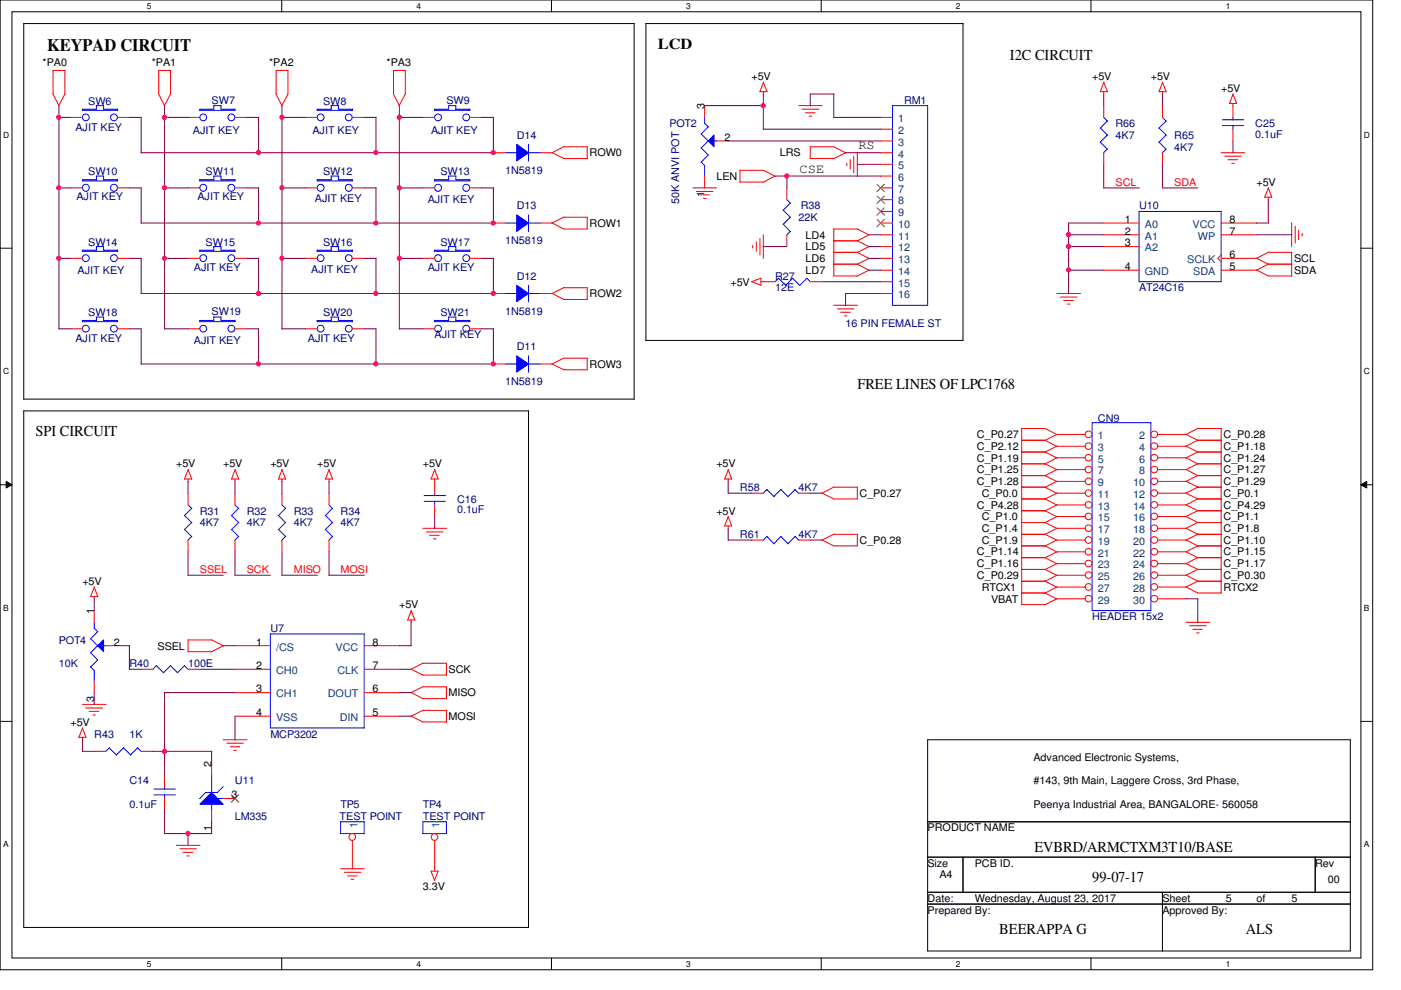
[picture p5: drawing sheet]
<svg xmlns="http://www.w3.org/2000/svg" width="297mm" height="210mm" viewBox="0 0 297 210" stroke-linecap="round" stroke-linejoin="round" font-family="sans-serif">
<path d="M0 0h291v205.6h-291zM2.5 2.5h286v200.6h-286z" fill="none" stroke="#000" stroke-width=".21"/>
<g fill="#fff">
<path d="M31.1 .3h1v2h-1z"/>
<path d="M31.1 203.4h1v2h-1z"/>
</g>
<path d="M59.7 0v2.5M59.7 203.1v2.5" fill="none" stroke="#000" stroke-width=".21"/>
<g fill="#fff">
<path d="M88.3 .3h1v2h-1z"/>
<path d="M88.3 203.4h1v2h-1z"/>
</g>
<path d="M116.9 0v2.5M116.9 203.1v2.5" fill="none" stroke="#000" stroke-width=".21"/>
<g fill="#fff">
<path d="M145.5 .3h1v2h-1z"/>
<path d="M145.5 203.4h1v2h-1z"/>
</g>
<path d="M174.1 0v2.5M174.1 203.1v2.5" fill="none" stroke="#000" stroke-width=".21"/>
<g fill="#fff">
<path d="M202.7 .3h1v2h-1z"/>
<path d="M202.7 203.4h1v2h-1z"/>
</g>
<path d="M231.3 0v2.5M231.3 203.1v2.5" fill="none" stroke="#000" stroke-width=".21"/>
<g fill="#fff">
<path d="M259.9 .3h1v2h-1z"/>
<path d="M259.9 203.4h1v2h-1z"/>
<path d="M.7 27.6h1.2v1.9h-1.2z"/>
<path d="M289.2 27.6h1.2v1.9h-1.2z"/>
<path d="M.7 77.7h1.2v2h-1.2z"/>
<path d="M289.2 77.7h1.2v2h-1.2z"/>
</g>
<path d="M0 52.6h2.5M288.5 52.6h2.5" fill="none" stroke="#000" stroke-width=".21"/>
<g fill="#fff">
<path d="M.7 127.8h1.1v2h-1.1z"/>
<path d="M289.2 127.8h1.1v2h-1.1z"/>
</g>
<path d="M0 102.8h2.5M1.3 102.1l1.2 .7-1.2 .7zM288.5 102.8l1.3-.7v1.4zM288.5 102.8h2.5" fill="none" stroke="#000" stroke-width=".21"/>
<path d="M1.3 102.1l1.2 .7-1.2 .7zM288.5 102.8l1.3-.7v1.4z" fill="#000"/>
<g fill="#fff">
<path d="M.7 178h1.1v2h-1.1z"/>
<path d="M289.2 178h1.1v2h-1.1z"/>
</g>
<g fill="none" stroke="#000" stroke-width=".21">
<path d="M5 5h129.5l-.1 79.7-129.4-.1M5 5v79.6M136.9 5h67.3M136.9 5v67.2M204.2 5v67.2M136.9 72.2h67.3M5 87.1h107.1M5 87.1v109.6M112.1 87.1v109.5M0 153h2.5M196.7 156.8h89.6v44.8h-89.6zM288.5 153h2.5"/>
<path d="M196.7 174.2h89.6M5 196.6h107.1M196.7 181.7h89.6M196.7 189.2h89.6M196.7 191.7h89.6M204.2 181.7v7.5M246.5 189.2v12.5M278.8 181.7v7.5"/>
</g>
<g fill="none" stroke="#f00" stroke-width=".21">
<path d="M161.8 17.4l.8 2h-1.5M161.8 19.4v.6M161.9 17.4l-.8 2M234 19.4v.6M234 17.4l.8 2.1M234.1 17.4l-.8 2h1.5M245.7 19.4h1.5M246.5 19.4v.6M246.5 17.4l.8 2.1M246.5 17.4l-.8 2M261.4 19.9l.8 2.1M261.4 19.9l-.7 2"/>
<path d="M146.9 39.8h5M169.3 22.4h5M170 23.2h3.6M170.8 23.9h2M171.6 24.6h.5M179.5 34.6v.5M180.3 33.8v2.1M181 33.1v3.6M181.8 32.4v5M258.9 32.4h5M259.7 33.1h3.5M260.4 33.9h2"/>
<path d="M260.6 21.9h1.6M261.2 34.6h.5M261.4 21.9v3M261.4 27.4v2.5M268.9 39.8l.8 2.1M268.9 39.8l-.8 2M147.7 40.6h3.5M148.4 41.3h2M149.1 42.1h.6M159.3 59.7l2 .8M159.3 59.7l2-.7v1.5M159.6 52v.6"/>
<path d="M160.4 51.2v2.1M161.1 50.5v3.6M161.3 59.7h3M161.8 49.8v5M171.8 59.7h2.5M268.1 41.8h1.5M268.9 41.8v.6M273.9 47.2v5.1M274.6 48v3.5M275.3 48.8v2M276.1 49.5v.5M176.8 64.7h5"/>
<path d="M177.5 65.5h3.6M178.2 66.2h2.1M179 67h.6M224.1 62.2h5M224.8 63h3.5M225.5 63.7h2.1M226.3 64.5h.6M39.9 99.6l.8 2M39.9 99.5l-.8 2.1M49.8 99.6l.8 2M49.9 99.5l-.8 2.1h1.5M69.8 99.6l.7 2"/>
<path d="M69.8 99.5l-.8 2.1M39.1 101.6h1.5M39.9 101.6v.5M39.9 104.6v2.5M39.9 114.5v2.5M49.8 101.6v.5M49.8 104.6v2.5M49.8 114.5v2.5M59 101.6h1.5M59.1 101.6l.7-2.1 .8 2.1M59.8 101.6v.5M59.8 104.6v2.5"/>
<path d="M59.8 114.5v2.5M69 101.6h1.5M69.8 101.6v.5M69.8 104.6v2.5M69.8 114.5v2.5M89.7 112h5M90.4 112.8h3.5M91.1 113.5h2M91.4 101.6h1.5M91.4 101.6l.8-2.1 .7 2.1M91.9 114.3h.6M92.2 101.6v3"/>
<path d="M92.2 107.1v2.4M154.4 101.6v.5M154.4 111.5v.6M154.4 109.5l.7 2M154.4 109.5l-.8 2h1.5M155.1 101.6h-1.5l.8-2.1 .7 2.1M19.2 126.4h1.5M20 126.4v.6M20 124.5l.7 2M20 124.4l-.8 2M49.8 136.9h7.5M77.2 136.9h7.5"/>
<path d="M86.4 131.4h1.5M87.2 131.4v.6M87.2 129.5l.8 2M87.2 129.4l-.8 2M251.5 132h5M252.2 132.7h3.5M252.9 133.4h2M253.7 134.2h.6M17.5 156.3v.6M17.5 154.3l.7 2.1M17.5 149.4h5M17.5 154.3l-.8 2h1.5"/>
<path d="M18.2 150.1h3.6M18.9 150.8h2.1M19.7 151.6h.5M47.3 156.8h5.1M48.1 157.6h3.5M48.8 158.3h2M49.6 159.1h.5M49.8 141.9h7.5M49.8 146.9h7.5M49.8 151.8h7.5M77.2 141.9h7.5M77.2 146.9h7.5"/>
<path d="M77.2 151.8h7.5M37.4 179.2h5M38.1 180h3.6M38.8 180.7h2.1M39.6 181.5h.6M72.2 184.2h5.1M73 185h3.5M73.7 185.7h2M74.5 186.4h.5M91.4 184.7l.8 2M91.4 184.7h1.5M92.2 184.1v.6"/>
<path d="M92.9 184.7l-.8 2"/>
</g>
<g fill="none" stroke="#00f" stroke-width=".21">
<path d="M259.2 26.6h4.5M259.2 25.4h4.5M261.4 24.9v.5M261.4 26.6v.8M165.1 59l1.5 1.5M165.1 59l-.8 .7M171.1 59l.7 .8M171.1 59l-1.6 1.5M107.1 77.2h2.5M112.1 75.4v3.6M112.1 77.2h2.5M166.6 60.5l1.5-1.5 1.5 1.5"/>
<path d="M39.1 109.3l1.6 1.5M39.1 112.3l1.6 1.5M39.9 107.1l.8 .7M40.6 107.8l-1.5 1.5M40.6 110.8l-1.5 1.5M40.6 113.7l-.8 .9M49.1 109.3l1.5 1.5M49.1 112.3l1.5 1.5M49.8 107.1l.8 .7M50.6 107.8l-1.5 1.5M50.6 110.8l-1.5 1.5M50.6 113.7l-.8 .9"/>
<path d="M59.1 109.3l1.5 1.5M59.1 112.3l1.5 1.5M59.8 107.1l.8 .7M60.5 107.8l-1.5 1.5M60.5 110.8l-1.5 1.5M60.5 113.7l-.8 .9M69 109.3l1.5 1.5M69 112.3l1.5 1.5M69.8 107.1l.7 .7M70.5 107.8l-1.5 1.5M70.5 110.8l-1.5 1.5M70.5 113.7l-.8 .9"/>
<path d="M89.9 106.3h4.5M89.9 105.1h4.5M92.2 104.6v.5M92.2 106.3v.8M57.3 134.4h19.9v19.9h-19.9z"/>
</g>
<path d="M109.6 75.4l2.5 1.8-2.5 1.7z" fill-rule="evenodd" fill="#00f"/>
<path d="M107.1 62.2h2.5M109.6 75.4l2.5 1.8-2.5 1.7zM112.1 60.5v3.5M112.1 62.2h2.5" fill="none" stroke="#00f" stroke-width=".21"/>
<path d="M104.6 77.2h2.5M114.6 77.2h2.4" fill="none" stroke="#f00" stroke-width=".21"/>
<path d="M109.6 60.5l2.5 1.7-2.5 1.8z" fill-rule="evenodd" fill="#00f"/>
<path d="M107.1 47.3h2.5M112.1 45.6v3.5M112.1 47.3h2.5M109.6 60.5l2.5 1.7-2.5 1.8z" fill="none" stroke="#00f" stroke-width=".21"/>
<path d="M104.6 62.2h2.5M114.6 62.2h2.4" fill="none" stroke="#f00" stroke-width=".21"/>
<path d="M109.6 45.6l2.5 1.7-2.5 1.8z" fill-rule="evenodd" fill="#00f"/>
<path d="M107.1 32.4h2.5M112.1 30.6v3.6M112.1 32.4h2.5M109.6 45.6l2.5 1.7-2.5 1.8z" fill="none" stroke="#00f" stroke-width=".21"/>
<path d="M104.6 47.3h2.5M114.6 47.3h2.4" fill="none" stroke="#f00" stroke-width=".21"/>
<path d="M109.6 30.6l2.5 1.8-2.5 1.7z" fill-rule="evenodd" fill="#00f"/>
<g fill="none" stroke="#00f" stroke-width=".21">
<path d="M17.4 23.2h3M17.5 23.2v.2h7.5M20.4 22.4h1.6l-.1 .8h3M20.4 22.4v.8M24.9 23.1v.3M45.3 23.2h-2.9v.2h7.5M45.3 38.1h-2.9v.3h7.5M46.8 23.2h3M46.8 38.1h3M46.9 23.2v-.8h-1.6v.8M46.9 38.1v-.8h-1.6v.8M49.8 23.1v.3"/>
<path d="M49.8 38.1v.3M67.2 23.2h3M70.2 22.4h1.6v.8M70.2 22.4v.8M71.7 23.2h3M74.7 23.1l.1 .3h-7.5v-.2M92.1 23.2h3M92.2 23.2v.2h7.4M95.1 22.4h1.5v.8h3M95.1 22.4v.8M99.6 23.1v.3M109.6 30.6l2.5 1.8-2.5 1.7z"/>
<path d="M23.2 158.6l1.5 1.5M23.2 158.5l-.8 .8M26.2 158.6l1.5 1.5M26.2 158.5l-1.5 1.6M29.2 158.6l.8 .7M29.2 158.5l-1.5 1.6M33.1 141.1l1.6 1.6M33.2 141.1l-.8 .8M36.1 141.1l1.6 1.6M36.2 141.1l-1.5 1.5M39.1 141.1l.8 .8M39.2 141.1l-1.6 1.5"/>
<circle cx="18.2" cy="24.9" r=".72"/>
<circle cx="24.2" cy="24.9" r=".72"/>
<circle cx="43.1" cy="39.8" r=".73"/>
<circle cx="43.1" cy="24.9" r=".72"/>
<circle cx="49" cy="39.8" r=".73"/>
<circle cx="49.1" cy="24.9" r=".72"/>
<circle cx="68" cy="24.9" r=".72"/>
<circle cx="73.9" cy="24.9" r=".72"/>
<circle cx="92.9" cy="24.9" r=".72"/>
<circle cx="98.8" cy="24.9" r=".72"/>
</g>
<g fill="none" stroke="#f00" stroke-width=".21">
<path d="M15 24.9h2.5M24.9 24.9h2.5M39.9 24.9h2.5M39.9 39.8h2.5M49.8 24.9h2.5M49.8 39.8h2.5M64.8 24.9h2.5M74.7 24.9h2.5M89.7 24.9h2.5M99.6 24.9h2.5M104.6 32.4h2.5M114.6 32.4h2.4"/>
<path d="M20 159.3h2.4M29.9 141.9h2.5M29.9 159.3h2.5M39.9 141.9h2.5"/>
</g>
<path d="M151.4 28.6v2.5l-1.2-1.2z" fill="#00f"/>
<g fill="none" stroke="#00f" stroke-width=".21">
<path d="M17.4 38.1h3M17.5 38.1v.3h7.5M20.4 37.3h1.6v.8h2.9M20.4 37.3v.8M24.9 38.1v.3M92.1 38.1h3M92.2 38.1v.3h7.4M95.1 37.3h1.5v.8h3M95.1 37.3v.8M99.6 38.1v.3M148.7 28.4l1.5 1.5M148.7 31.4l1.5 1.5"/>
<path d="M148.7 34.4l.7 .7M149.4 24.9v1.3l.8 .7M149.4 35.1v2.3M150.2 26.9l-1.6 1.5M150.2 29.9l-1.6 1.5M150.2 32.9l-1.6 1.5M151.4 28.6v2.5l-1.2-1.2zM151.4 29.9h.5M17.4 53h3M17.5 53v.3h7.5M20.4 52.3l1.6-.1-.1 .8h3M20.4 52.3v.8"/>
<path d="M24.9 53v.3"/>
<circle cx="18.2" cy="39.8" r=".73"/>
<circle cx="24.2" cy="39.8" r=".73"/>
<circle cx="92.9" cy="39.8" r=".73"/>
<circle cx="98.8" cy="39.8" r=".73"/>
<circle cx="18.2" cy="54.7" r=".72"/>
<circle cx="24.2" cy="54.7" r=".72"/>
</g>
<path d="M15 39.8h2.5M24.9 39.8h2.5M89.7 39.8h2.5M99.6 39.8h2.5M149.4 22.4v2.5M149.4 37.3v2.5M151.9 29.9h2.5M15 54.8h2.5M24.9 54.8h2.5" fill="none" stroke="#f00" stroke-width=".21"/>
<path d="M42.4 170.5l2.5-2.5 2.4 2.5z" fill="#00f"/>
<g fill="none" stroke="#00f" stroke-width=".21">
<path d="M67.2 38.1h3M70.2 37.3h1.6v.8M70.2 37.3v.8M71.7 38.1h3M74.7 38.1v.3h-7.4v-.3M189.2 22.4h7.5v42.3h-7.5zM233.3 27.1l1.5 1.6M234 24.9l.8 .8M234.8 25.7l-1.5 1.5M234.8 28.6l-1.5 1.6 1.5 1.5M234.8 31.6l-.8 .8M245.7 27.1l1.6 1.6"/>
<path d="M245.7 30.1l1.6 1.6M246.5 24.9l.8 .8M247.2 25.7l-1.5 1.5M247.2 28.6l-1.5 1.6M247.2 31.6l-.8 .8M45.3 53h-2.9v.3h7.5M46.8 53h3M46.9 53v-.7h-1.6v.8M49.8 53v.3M67.2 53h3M70.2 52.3h1.6v.7M70.2 52.3v.8"/>
<path d="M71.7 53h3M74.7 53l.1 .3h-7.5v-.3M92.1 53h3M92.2 53v.3h7.4M95.1 52.3l1.5-.1v.8h3M95.1 52.3v.8M99.6 53v.3M166.1 44.6l1.5 1.5M166.1 47.5l1.5 1.6M166.8 42.3l.8 .8M167.6 43.1l-1.6 1.5M167.6 46.1l-1.6 1.5"/>
<path d="M167.6 49.1l-.8 .7M241.5 44.8h17.4v14.9h-17.4zM17.4 67.9h3M17.5 67.9v.3h7.5M20.4 67.2h1.6M20.4 67.2v.8M22 67.2l-.1 .7h3M24.9 67.9v.3M45.3 67.9h-2.9v.3h7.5M46.8 67.9h3M46.9 67.2h-1.6v.8M46.9 67.2v.7"/>
<path d="M49.8 67.9v.3M67.2 67.9h3M70.2 67.2h1.6M70.2 67.2v.8M71.7 67.9h3M71.8 67.2v.7M74.7 67.9l.1 .3h-7.5v-.3M92.1 67.9h3M92.2 67.9v.3h7.4M95.1 67.2h1.5M95.1 67.2v.8M96.6 67.2v.7h3"/>
<path d="M99.6 67.9v.3M161.8 104.6l.8-.8 1.5 1.5M162.6 113.7l1.5 1.6M162.6 113.7l-.8 .8M164.1 105.3l1.5-1.5 1.5 1.5M165.6 113.7l1.5 1.6M165.6 113.7l-1.5 1.6M168.6 103.8l.8 .8M168.6 113.7l.8 .9M168.6 103.8l-1.5 1.5M168.6 113.7l-1.5 1.6M32.6 168.5h4.6"/>
<path d="M32.6 167.3h4.6M34.9 166.8v.5M34.9 168.5v.8M42.4 170.5l2.5-2.5 2.4 2.5zM43.6 168h2.5M43.6 168l-1.3 1.3M44.9 164.3v3.8M44.9 170.5v1.2M46.1 169.3h1.2M47.3 166.8l-1.2 1.3M72.2 174.2h5v2.5h-5zM89.7 174.2h5v2.5h-5z"/>
<circle cx="68" cy="39.8" r=".73"/>
<circle cx="73.9" cy="39.8" r=".73"/>
<circle cx="43.1" cy="54.7" r=".72"/>
<circle cx="49.1" cy="54.7" r=".72"/>
<circle cx="68" cy="54.7" r=".72"/>
<circle cx="73.9" cy="54.7" r=".72"/>
<circle cx="92.9" cy="54.7" r=".72"/>
<circle cx="98.8" cy="54.7" r=".72"/>
<circle cx="18.2" cy="69.7" r=".72"/>
<circle cx="24.2" cy="69.7" r=".72"/>
<circle cx="43.1" cy="69.7" r=".72"/>
<circle cx="49.1" cy="69.7" r=".72"/>
<circle cx="68" cy="69.7" r=".72"/>
<circle cx="73.9" cy="69.7" r=".72"/>
<circle cx="92.9" cy="69.7" r=".72"/>
<circle cx="98.8" cy="69.7" r=".72"/>
</g>
<g fill="none" stroke="#f00" stroke-width=".21">
<path d="M64.8 39.8h2.5M74.7 39.8h2.5M166.8 39.8v2.5M186.7 39.8h2.5M186.7 24.9h2.5M186.7 29.9h2.5M186.7 34.8h2.5M186.7 27.4h2.5M186.7 32.4h2.5M186.7 37.3h2.5M234 22.4v2.5M234 32.4v2.4"/>
<path d="M246.5 22.4v2.5M246.5 32.4v2.4M39.9 54.8h2.5M49.8 54.8h2.5M64.8 54.8h2.5M74.7 54.8h2.5M89.7 54.8h2.5M99.6 54.8h2.5M166.8 49.8v2.5M186.7 54.8h2.5M186.7 47.3h2.5M186.7 49.8h2.5"/>
<path d="M186.7 52.3h2.5M186.7 57.3h2.5M186.7 44.8h2.5M186.7 59.7h2.5M186.7 42.3h2.5M234 47.3h7.5M234 49.8h7.5M234 52.3h7.5M234 57.3h7.5M258.9 54.8h7.5M258.9 47.3h7.5M258.9 49.8h7.5"/>
<path d="M258.9 57.3h7.5M258.9 54.1l-.7 .7 .7 .7M15 69.7h2.5M24.9 69.7h2.5M39.9 69.7h2.5M49.8 69.7h2.5M64.8 69.7h2.5M74.7 69.7h2.5M89.7 69.7h2.5M99.6 69.7h2.5M186.7 62.2h2.5M159.3 104.6h2.5"/>
<path d="M159.3 114.5h2.5M169.3 104.6h2.5M169.3 114.5h2.5M34.9 164.3v2.5M34.9 169.3v2.4M44.9 161.8v2.5M44.9 171.7v2.5M47.3 169.3h2.5M74.7 178.2v6M92.2 178.2v6"/>
<circle cx="74.7" cy="177.4" r=".71"/>
<circle cx="92.1" cy="177.4" r=".71"/>
</g>
<path d="M186 39.1l1.5 1.5M187.5 39.1l-1.6 1.5M186 44.1l1.5 1.5M186 41.6l1.5 1.5M186 46.5l1.5 1.6M187.5 44.1l-1.6 1.5M187.5 41.6l-1.6 1.5M187.5 46.5l-1.6 1.6M49.1 168.5l1.5 1.6M50.6 168.5l-1.6 1.6" fill="none" stroke="#804000" stroke-width=".21"/>
<path d="M20.7 136.9l1.3-1.2v2.5z" fill="#00f"/>
<path d="M231.6 89.6h12.4v39.9h-12.4zM19.2 135.4l1.5 1.5M19.2 138.4l1.5 1.6M20 132v1.2l.7 .8M20.7 136.9l1.3-1.2v2.5zM20.7 133.9l-1.5 1.6M20.7 136.9l-1.5 1.5M20.7 139.9l-1.5 1.5M22 136.9h.5M19.2 141.4l.8 .8M20 142.2v2.2" fill="none" stroke="#00f" stroke-width=".21"/>
<g fill="none" stroke="#f00" stroke-width=".21">
<path d="M11.2 19.9l1.3 2.5M11.3 14.9v5M11.3 14.9h2.5v5.1M13.8 19.9l-1.4 2.5M33.6 19.9l1.3 2.5M33.7 14.9h2.5M33.7 14.9v5M36.1 14.9v5.1M36.1 19.9l-1.3 2.5M58.5 19.9l1.3 2.5M58.5 14.9h2.6l-.1 5.1M58.5 14.9v5"/>
<path d="M61 19.9l-1.3 2.5M83.4 19.9l1.3 2.5M83.4 14.9h2.6M83.4 14.9v5M85.9 14.9v5.1M85.9 19.9l-1.3 2.5M117 32.3l2.5 1.3h5M119.5 31.1h5M119.6 31.1l-2.6 1.3M124.5 31.1v2.6M156.8 38.6h5M156.9 36.1v2.5"/>
<path d="M156.9 36.1h5M161.8 36.1l2.6 1.3M164.3 37.3l-2.5 1.4M171.7 33.6h5.1M171.8 31.1v2.5M171.8 31.1h5M176.8 31.1l2.5 1.3M179.3 32.4l-2.6 1.3M117 47.2l2.5 1.4h5M119.5 46.1h5M119.6 46l-2.6 1.3M124.5 46.1v2.5"/>
<path d="M176.7 56h5.1M176.7 53.5h5.1M176.7 51.1h5.1M176.7 58.5h5.1M176.8 48.5v10M176.8 48.6h5M181.8 51.1l2.5 1.2M181.8 48.6l2.5 1.2M184.2 54.8l-2.5 1.2 2.6 1.3M184.2 52.3l-2.4 1.2 2.5 1.3M184.2 57.3l-2.5 1.2M184.2 49.8l-2.5 1.3"/>
<path d="M266.4 54.7l2.5 1.3M266.4 57.2l2.5 1.3M268.9 56h5M268.9 58.5h5M268.9 53.5h5v5M268.9 53.5l-2.5 1.3M268.9 56l-2.5 1.3M117 77.1l2.5 1.3h5M117 62.2l2.5 1.3h5M119.5 75.9h5M119.5 61h5M119.6 75.9l-2.6 1.3"/>
<path d="M119.6 61l-2.6 1.2M124.5 61v2.5M124.5 75.9v2.5M216.6 93.3h5M216.6 95.8h5M216.6 98.3h5M216.6 90.8v37.4M216.6 90.8h5M221.6 90.8l2.5 1.4M221.6 93.3l2.5 1.4M221.6 95.8l2.5 1.3M221.6 98.3l2.5 1.3"/>
<path d="M230.1 92.1h-6l-2.6 1.3M230.1 94.6h-6l-2.6 1.3M230.1 97.1h-6l-2.6 1.3M230.1 99.6h-6l-2.6 1.3M251.4 92.1l2.6 1.2M251.4 94.6l2.6 1.2M251.4 97l2.6 1.3M251.4 99.5l2.6 1.3M253.9 93.3h5M253.9 95.8h5M253.9 98.3h5M254 90.8h4.9v35"/>
<path d="M254 90.8l-2.5 1.3h-6M254 93.3l-2.5 1.3h-6M254 95.8l-2.5 1.3h-6M254 98.3l-2.5 1.3h-6M174.2 104.5l2.6 1.3M174.2 114.5l2.6 1.2M176.7 105.8h5.1M176.8 103.3h5M176.8 113.3h5M176.8 103.3l-2.5 1.3M176.8 113.2l-2.5 1.3M181.8 113.3v2.4h-5.1"/>
<path d="M181.8 103.3v2.5M216.6 100.8h5M216.6 103.3h5M216.6 105.8h5M216.6 108.3h5M216.6 110.8h5M216.6 113.3h5M216.6 115.7h5M216.6 118.2h5M221.6 100.8l2.5 1.3M221.6 103.3l2.5 1.3M221.6 105.8l2.5 1.3"/>
<path d="M221.6 108.3l2.5 1.3M221.6 110.8l2.5 1.3M221.6 113.3l2.5 1.3M221.6 115.7l2.5 1.4M221.6 118.2l2.5 1.3M230.1 102.1h-6l-2.6 1.2M230.1 104.6h-6l-2.6 1.2M230.1 107.1h-6l-2.6 1.2M230.1 109.5h-6l-2.6 1.3M230.1 112h-6l-2.6 1.3M230.1 114.5h-6l-2.6 1.3M230.1 117h-6l-2.6 1.3"/>
<path d="M230.1 119.5h-6l-2.6 1.3M251.4 102l2.6 1.3M251.4 104.5l2.6 1.3M251.4 107l2.6 1.3M251.4 109.5l2.6 1.3M251.4 112l2.6 1.3M251.4 114.5l2.6 1.2M251.4 117l2.6 1.2M251.4 119.5l2.6 1.2M253.9 100.8h5M253.9 103.3h5M253.9 105.8h5"/>
<path d="M253.9 108.3h5M253.9 110.8h5M253.9 113.3h5M253.9 115.7h5M253.9 118.2h5M254 100.8l-2.5 1.3h-6M254 103.3l-2.5 1.3h-6M254 105.7l-2.5 1.4h-6M254 108.2l-2.5 1.3h-6M254 110.7l-2.5 1.3h-6M254 113.2l-2.5 1.3h-6M254 115.7l-2.5 1.3h-6"/>
<path d="M254 118.2l-2.5 1.3h-6M20 129.5v2.5M22.4 136.9h2.5M39.8 138.2h5.1M39.9 135.6v2.6M39.9 135.7h5l2.5 1.2M47.3 136.9l-2.5 1.3M216.6 120.7h5M216.6 123.2h5M216.6 125.7h5M216.6 128.2h5M221.6 120.7l2.5 1.3"/>
<path d="M221.6 123.2l2.5 1.3M221.6 125.7l2.5 1.3M230.1 122h-6l-2.6 1.3M230.1 124.5h-6l-2.6 1.3M230.1 127h-6l-2.6 1.2M245.5 127h6M251.4 121.9l2.6 1.3M251.4 124.4l2.6 1.3M253.9 120.7h5M253.9 123.2h5M253.9 125.7h5M254 120.7l-2.5 1.3h-6"/>
<path d="M254 123.2l-2.5 1.3h-6M20 144.4v2.5M87.1 151.8l2.6 1.3M87.1 141.9l2.6 1.2M87.1 146.8l2.6 1.3M89.6 153.1h5.1M89.6 143.1h5.1M89.7 150.6h5M89.7 140.6h5M89.7 150.6l-2.5 1.2M89.7 140.6l-2.5 1.3M94.7 140.6v2.6"/>
<path d="M94.7 145.6v2.6l-5.1-.1M94.7 150.6v2.5M94.7 145.6h-5l-2.5 1.3"/>
<circle cx="230.8" cy="94.6" r=".71"/>
<circle cx="230.8" cy="99.5" r=".71"/>
<circle cx="230.8" cy="92.1" r=".71"/>
<circle cx="230.8" cy="97" r=".71"/>
<circle cx="244.7" cy="92.1" r=".71"/>
<circle cx="244.7" cy="99.5" r=".71"/>
<circle cx="244.7" cy="94.6" r=".71"/>
<circle cx="244.7" cy="97" r=".71"/>
<circle cx="230.8" cy="112" r=".71"/>
<circle cx="230.8" cy="107" r=".71"/>
<circle cx="230.8" cy="119.5" r=".71"/>
<circle cx="230.8" cy="102" r=".71"/>
<circle cx="230.8" cy="114.5" r=".71"/>
<circle cx="230.8" cy="104.5" r=".71"/>
<circle cx="230.8" cy="117" r=".71"/>
<circle cx="230.8" cy="109.5" r=".71"/>
<circle cx="244.7" cy="102" r=".71"/>
<circle cx="244.7" cy="107" r=".71"/>
<circle cx="244.7" cy="112" r=".71"/>
<circle cx="244.7" cy="114.5" r=".71"/>
<circle cx="244.7" cy="117" r=".71"/>
<circle cx="244.7" cy="119.5" r=".71"/>
<circle cx="244.7" cy="104.5" r=".71"/>
<circle cx="244.7" cy="109.5" r=".71"/>
<circle cx="230.8" cy="126.9" r=".71"/>
<circle cx="230.8" cy="121.9" r=".71"/>
<circle cx="230.8" cy="124.4" r=".71"/>
<circle cx="244.7" cy="124.4" r=".71"/>
<circle cx="244.7" cy="121.9" r=".71"/>
<circle cx="244.7" cy="126.9" r=".71"/>
</g>
<g fill="none" stroke="#800040" stroke-width=".21">
<path d="M161.8 19.9v7.5M176.8 19.9v5h10M176.8 19.9h-5v2.5M234 19.9v2.5M246.5 19.9v2.5M12.5 24.9h2.5M12.5 22.4v47.4M12.5 39.8h2.5M27.4 24.9h2.6l-.1 7.5M27.4 39.8h2.6l-.1 7.5M29.9 32.4h74.7M34.9 24.9h5"/>
<path d="M34.9 39.8h5M34.9 22.4v47.4M52.3 24.9h2.6M52.3 39.8h2.6M54.8 24.9v7.5M54.8 39.8v7.5M59.8 24.9h5M59.8 39.8h5M59.8 22.4v47.4M77.2 24.9h2.6M77.2 39.8h2.6M79.7 24.9v7.5"/>
<path d="M79.7 39.8v7.5M84.7 24.9h5M84.7 39.8h5M84.7 22.4v47.4M102.1 24.9h2.5M102.1 39.8h2.5M104.6 24.9v7.5M104.6 39.8v7.5M149.4 22.4h12.5M154.4 29.9h32.4M161.8 27.4h25M164.3 37.3h22.5"/>
<path d="M166.8 37.3v2.5M179.3 32.4h7.5M181.8 34.8h5M234 34.8v5h7.6M246.5 34.8v5h7.5M261.4 29.9v2.5M12.5 54.8h2.5M27.4 54.8h2.6l-.1 7.5M29.9 47.3h74.7M34.9 54.8h5M52.3 54.8h2.6M54.8 54.8v7.5"/>
<path d="M59.8 54.8h5M77.2 54.8h2.6M79.7 54.8v7.5M84.7 54.8h5M102.1 54.8h2.5M104.6 54.8v7.5M161.8 52.3h5M174.3 59.7h12.5M184.2 57.3h2.5M184.2 49.8h2.5M184.2 54.8h2.5M184.2 52.3h2.5"/>
<path d="M226.5 57.3h7.5M226.5 49.8h7.5M226.5 52.3h7.5M234 47.3h-7.5l.1 15M266.4 47.3h2.5M266.4 49.8h7.5M268.9 42.3v5M12.5 69.7h2.5M27.4 69.7h2.6l-.1 7.5M29.9 62.2h74.7M29.9 77.2h74.7M34.9 69.7h5"/>
<path d="M52.3 69.7h2.6M54.8 69.7v7.5M59.8 69.7h5M77.2 69.7h2.6M79.7 69.7v7.5M84.7 69.7h5M102.1 69.7h2.5M104.6 69.7v7.5M186.7 62.2h-7.5l.1 2.6M39.9 102.1v2.5M39.9 117v5M49.8 102.1v2.5"/>
<path d="M49.8 117v5M59.8 102.1v2.5M59.8 117v5M69.8 102.1v2.5M69.8 117v5M92.2 109.5v2.6M154.4 102.1v2.5M154.4 112v2.6M154.4 104.6h5M154.4 114.5h5M171.7 104.6h2.6M171.8 114.5h2.5"/>
<path d="M20 126.9v2.6M24.9 136.9h2.6M27.4 136.9v5M39.9 122h7.5M47.3 136.9h2.6M49.8 122h7.6M59.8 122h7.5M69.8 122h7.5M84.7 136.9h2.5M87.2 131.9v5M251.5 127h2.5M254 127v5"/>
<path d="M17.4 159.3h2.6M17.5 156.8v2.5M20 146.9v2.5M27.4 141.9h2.6M32.4 159.3h12.5v2.5M42.4 141.9h7.5M49.8 151.8v5.1M49.9 146.9h-15v17.4M84.7 141.9h2.5M84.7 146.9h2.5M84.7 151.8h2.5M34.9 171.7v5.1"/>
<path d="M39.9 176.7v2.5M44.9 174.2v2.5h-10"/>
</g>
<circle cx="166.8" cy="37.3" r=".49" fill="#f0f"/>
<circle cx="166.8" cy="37.3" r=".49" fill="none" stroke="#f0f" stroke-width=".21"/>
<circle cx="161.8" cy="22.4" r=".48" fill="#f0f"/>
<circle cx="161.8" cy="22.4" r=".48" fill="none" stroke="#f0f" stroke-width=".21"/>
<circle cx="12.5" cy="54.8" r=".49" fill="#f0f"/>
<circle cx="12.5" cy="54.8" r=".49" fill="none" stroke="#f0f" stroke-width=".21"/>
<circle cx="12.5" cy="24.9" r=".49" fill="#f0f"/>
<circle cx="12.5" cy="24.9" r=".49" fill="none" stroke="#f0f" stroke-width=".21"/>
<circle cx="54.8" cy="47.3" r=".48" fill="#f0f"/>
<circle cx="54.8" cy="47.3" r=".48" fill="none" stroke="#f0f" stroke-width=".21"/>
<circle cx="104.6" cy="32.3" r=".48" fill="#f0f"/>
<circle cx="104.6" cy="32.3" r=".48" fill="none" stroke="#f0f" stroke-width=".21"/>
<circle cx="104.6" cy="77.1" r=".49" fill="#f0f"/>
<circle cx="104.6" cy="77.1" r=".49" fill="none" stroke="#f0f" stroke-width=".21"/>
<circle cx="84.6" cy="24.9" r=".48" fill="#f0f"/>
<circle cx="84.6" cy="24.9" r=".48" fill="none" stroke="#f0f" stroke-width=".21"/>
<circle cx="84.6" cy="54.8" r=".48" fill="#f0f"/>
<circle cx="84.6" cy="54.8" r=".48" fill="none" stroke="#f0f" stroke-width=".21"/>
<circle cx="59.8" cy="24.9" r=".48" fill="#f0f"/>
<circle cx="59.8" cy="24.9" r=".48" fill="none" stroke="#f0f" stroke-width=".21"/>
<circle cx="34.9" cy="24.9" r=".48" fill="#f0f"/>
<circle cx="34.9" cy="24.9" r=".48" fill="none" stroke="#f0f" stroke-width=".21"/>
<circle cx="12.5" cy="39.8" r=".49" fill="#f0f"/>
<circle cx="12.5" cy="39.8" r=".49" fill="none" stroke="#f0f" stroke-width=".21"/>
<circle cx="84.6" cy="39.8" r=".48" fill="#f0f"/>
<circle cx="84.6" cy="39.8" r=".48" fill="none" stroke="#f0f" stroke-width=".21"/>
<circle cx="54.8" cy="77.1" r=".49" fill="#f0f"/>
<circle cx="54.8" cy="77.1" r=".49" fill="none" stroke="#f0f" stroke-width=".21"/>
<circle cx="54.8" cy="62.2" r=".49" fill="#f0f"/>
<circle cx="54.8" cy="62.2" r=".49" fill="none" stroke="#f0f" stroke-width=".21"/>
<circle cx="104.6" cy="47.3" r=".48" fill="#f0f"/>
<circle cx="104.6" cy="47.3" r=".48" fill="none" stroke="#f0f" stroke-width=".21"/>
<circle cx="104.6" cy="62.2" r=".49" fill="#f0f"/>
<circle cx="104.6" cy="62.2" r=".49" fill="none" stroke="#f0f" stroke-width=".21"/>
<circle cx="54.8" cy="32.3" r=".48" fill="#f0f"/>
<circle cx="54.8" cy="32.3" r=".48" fill="none" stroke="#f0f" stroke-width=".21"/>
<circle cx="34.9" cy="39.8" r=".48" fill="#f0f"/>
<circle cx="34.9" cy="39.8" r=".48" fill="none" stroke="#f0f" stroke-width=".21"/>
<circle cx="34.9" cy="54.8" r=".48" fill="#f0f"/>
<circle cx="34.9" cy="54.8" r=".48" fill="none" stroke="#f0f" stroke-width=".21"/>
<circle cx="59.8" cy="54.8" r=".48" fill="#f0f"/>
<circle cx="59.8" cy="54.8" r=".48" fill="none" stroke="#f0f" stroke-width=".21"/>
<circle cx="59.8" cy="39.8" r=".48" fill="#f0f"/>
<circle cx="59.8" cy="39.8" r=".48" fill="none" stroke="#f0f" stroke-width=".21"/>
<circle cx="79.7" cy="47.3" r=".48" fill="#f0f"/>
<circle cx="79.7" cy="47.3" r=".48" fill="none" stroke="#f0f" stroke-width=".21"/>
<circle cx="79.7" cy="77.1" r=".49" fill="#f0f"/>
<circle cx="79.7" cy="77.1" r=".49" fill="none" stroke="#f0f" stroke-width=".21"/>
<circle cx="79.7" cy="32.3" r=".48" fill="#f0f"/>
<circle cx="79.7" cy="32.3" r=".48" fill="none" stroke="#f0f" stroke-width=".21"/>
<circle cx="79.7" cy="62.2" r=".49" fill="#f0f"/>
<circle cx="79.7" cy="62.2" r=".49" fill="none" stroke="#f0f" stroke-width=".21"/>
<circle cx="226.5" cy="49.8" r=".49" fill="#f0f"/>
<circle cx="226.5" cy="49.8" r=".49" fill="none" stroke="#f0f" stroke-width=".21"/>
<circle cx="226.5" cy="52.3" r=".49" fill="#f0f"/>
<circle cx="226.5" cy="52.3" r=".49" fill="none" stroke="#f0f" stroke-width=".21"/>
<circle cx="226.5" cy="57.2" r=".48" fill="#f0f"/>
<circle cx="226.5" cy="57.2" r=".48" fill="none" stroke="#f0f" stroke-width=".21"/>
<circle cx="39.9" cy="176.7" r=".49" fill="#f0f"/>
<circle cx="39.9" cy="176.7" r=".49" fill="none" stroke="#f0f" stroke-width=".21"/>
<circle cx="34.9" cy="159.3" r=".47" fill="#f0f"/>
<circle cx="34.9" cy="159.3" r=".47" fill="none" stroke="#f0f" stroke-width=".21"/>
<text font-size="3.7" x="10" y="10.9">KEYPAD CIRCUIT</text>
<g font-size="3.2">
<text x="139.4" y="10.4">LCD</text>
<text x="214.1" y="12.8">I2C CIRCUIT</text>
<text x="181.8" y="82.5">FREE LINES OF LPC1768</text>
<text x="7.5" y="92.5">SPI CIRCUIT</text>
<text x="219.3" y="180.6">EVBRD/ARMCTXM3T10/BASE</text>
<text x="231.6" y="187.1">99-07-17</text>
<text x="211.9" y="198">BEERAPPA G</text>
<text x="264.2" y="198">ALS</text>
</g>
<g font-size="2.8">
<text x="182" y="31.6">RS</text>
<text x="169.5" y="36.6">CSE</text>
</g>
<g font-size="2.2">
<text x="9" y="14">*PA0</text>
<text x="32.2" y="14">*PA1</text>
<text x="57.1" y="14">*PA2</text>
<text x="82" y="14">*PA3</text>
<text x="159.3" y="17">+5V</text>
<text x="231.6" y="17">+5V</text>
<text x="244" y="17">+5V</text>
<text x="149.3" y="23.2" transform="rotate(-90 149.3 23.2)">3</text>
<text x="258.9" y="19.5">+5V</text>
<text x="153.6" y="29.8">2</text>
<text x="125" y="33.1">ROW0</text>
<text x="165.4" y="33.1">LRS</text>
<text x="149.3" y="41.7" transform="rotate(-90 149.3 41.7)">1</text>
<text x="151.9" y="38.1">LEN</text>
<text x="266.4" y="39.4">+5V</text>
<text x="238.5" y="47.2">1</text>
<text x="260.6" y="47.2">8</text>
<text x="125" y="48.1">ROW1</text>
<text x="170.8" y="53.1">LD5</text>
<text x="170.8" y="50.6">LD4</text>
<text x="238.5" y="49.7">2</text>
<text x="238.5" y="52.2">3</text>
<text x="260.6" y="49.7">7</text>
<text x="170.8" y="55.5">LD6</text>
<text x="170.8" y="58">LD7</text>
<text x="238.5" y="57.2">4</text>
<text x="260.6" y="57.2">5</text>
<text x="260.6" y="54.7">6</text>
<text x="274.4" y="55.5">SCL</text>
<text x="274.4" y="58">SDA</text>
<text x="125" y="63">ROW2</text>
<text x="154.9" y="60.5">+5V</text>
<text x="125" y="78">ROW3</text>
<text x="207.1" y="92.9">C_P0.27</text>
<text x="207.1" y="95.4">C_P2.12</text>
<text x="259.4" y="92.9">C_P0.28</text>
<text x="259.4" y="95.4">C_P1.18</text>
<text x="37.4" y="99.1">+5V</text>
<text x="47.3" y="99.1">+5V</text>
<text x="57.3" y="99.1">+5V</text>
<text x="67.3" y="99.1">+5V</text>
<text x="89.7" y="99.1">+5V</text>
<text x="151.9" y="99.1">+5V</text>
<text x="207.1" y="97.9">C_P1.19</text>
<text x="207.1" y="100.4">C_P1.25</text>
<text x="259.4" y="97.9">C_P1.24</text>
<text x="259.4" y="100.4">C_P1.27</text>
<text x="182.2" y="105.3">C_P0.27</text>
<text x="207.1" y="102.9">C_P1.28</text>
<text x="207.1" y="107.8">C_P4.28</text>
<text x="208.1" y="105.3">C_P0.0</text>
<text x="259.4" y="102.9">C_P1.29</text>
<text x="259.4" y="105.3">C_P0.1</text>
<text x="259.4" y="107.8">C_P4.29</text>
<text x="151.9" y="109.1">+5V</text>
<text x="208.1" y="110.3">C_P1.0</text>
<text x="208.1" y="112.8">C_P1.4</text>
<text x="259.4" y="110.3">C_P1.1</text>
<text x="259.4" y="112.8">C_P1.8</text>
<text x="182.2" y="115.3">C_P0.28</text>
<text x="207.1" y="117.8">C_P1.14</text>
<text x="208.1" y="115.3">C_P1.9</text>
<text x="259.4" y="115.3">C_P1.10</text>
<text x="259.4" y="117.8">C_P1.15</text>
<text x="17.5" y="124">+5V</text>
<text x="207.1" y="120.3">C_P1.16</text>
<text x="207.1" y="122.8">C_P0.29</text>
<text x="208.1" y="125.3">RTCX1</text>
<text x="259.4" y="120.3">C_P1.17</text>
<text x="259.4" y="122.8">C_P0.30</text>
<text x="259.4" y="125.3">RTCX2</text>
<text x="19.9" y="130.2" transform="rotate(-90 19.9 130.2)">1</text>
<text x="84.7" y="129">+5V</text>
<text x="210.1" y="127.8">VBAT</text>
<text x="24.2" y="136.9">2</text>
<text x="33.4" y="137.7">SSEL</text>
<text x="54.3" y="136.9">1</text>
<text x="78.9" y="136.9">8</text>
<text x="54.3" y="141.9">2</text>
<text x="78.9" y="141.9">7</text>
<text x="95.1" y="142.7">SCK</text>
<text x="19.9" y="148.8" transform="rotate(-90 19.9 148.8)">3</text>
<text x="54.3" y="146.8">3</text>
<text x="78.9" y="146.8">6</text>
<text x="95.1" y="147.7">MISO</text>
<text x="15" y="153.9">+5V</text>
<text x="54.3" y="151.8">4</text>
<text x="78.9" y="151.8">5</text>
<text x="95.1" y="152.7">MOSI</text>
<text x="219.1" y="161.3">Advanced Electronic Systems,</text>
<text x="44.8" y="162.6" transform="rotate(-90 44.8 162.6)">2</text>
<text x="219.1" y="166.3">#143, 9th Main, Laggere Cross, 3rd Phase,</text>
<text x="49.1" y="169.2">3</text>
<text x="219.1" y="171.3">Peenya Industrial Area, BANGALORE- 560058</text>
<text x="44.8" y="176.1" transform="rotate(-90 44.8 176.1)">1</text>
<text x="196.7" y="176.3">PRODUCT NAME</text>
<text x="196.7" y="183.8">Size</text>
<text x="206.7" y="183.8">PCB ID.</text>
<text x="278.8" y="183.8">Rev</text>
<text x="89.7" y="188.7">3.3V</text>
<text x="196.7" y="191.2">Date:</text>
<text x="199.2" y="186.2">A4</text>
<text x="206.7" y="191.2">Wednesday, August 23, 2017</text>
<text x="246.5" y="191.2">Sheet</text>
<text x="259.9" y="191.2">5</text>
<text x="266.4" y="191.2">of</text>
<text x="273.9" y="191.2">5</text>
<text x="281.6" y="187.2">00</text>
<text x="196.7" y="193.7">Prepared By:</text>
<text x="246.5" y="193.7">Approved By:</text>
</g>
<g font-size="2.2" fill="#000080">
<text x="18.7" y="22.2">SW6</text>
<text x="44.9" y="22">SW7</text>
<text x="68.5" y="22.2">SW8</text>
<text x="94.7" y="22">SW9</text>
<text x="191.7" y="22">RM1</text>
<text x="16" y="27.7">AJIT KEY</text>
<text x="40.9" y="28.4">AJIT KEY</text>
<text x="66.2" y="28.4">AJIT KEY</text>
<text x="91.4" y="28.4">AJIT KEY</text>
<text x="109.6" y="29.4">D14</text>
<text x="141.9" y="26.9">POT2</text>
<text x="236.5" y="26.9">R66</text>
<text x="236.5" y="29.4">4K7</text>
<text x="249" y="29.4">R65</text>
<text x="266.1" y="26.9">C25</text>
<text x="266.1" y="29.2">0.1uF</text>
<text x="249" y="31.9">4K7</text>
<text x="18.7" y="37.1">SW10</text>
<text x="43.6" y="37.1">SW11</text>
<text x="68.5" y="37.1">SW12</text>
<text x="93.4" y="37.1">SW13</text>
<text x="107.1" y="36.9">1N5819</text>
<text x="16.2" y="42.4">AJIT KEY</text>
<text x="41.9" y="42.4">AJIT KEY</text>
<text x="66.8" y="42.9">AJIT KEY</text>
<text x="90.7" y="43.1">AJIT KEY</text>
<text x="109.6" y="44.4">D13</text>
<text x="144" y="43.3" transform="rotate(-90 144 43.3)">50K ANVI POT</text>
<text x="169.3" y="46.9">22K</text>
<text x="169.8" y="44.4">R38</text>
<text x="241.5" y="44.4">U10</text>
<text x="18.7" y="52.1">SW14</text>
<text x="43.6" y="52.1">SW15</text>
<text x="68.5" y="52.1">SW16</text>
<text x="93.4" y="52.1">SW17</text>
<text x="107.1" y="51.8">1N5819</text>
<text x="16.5" y="58">AJIT KEY</text>
<text x="41.1" y="57.5">AJIT KEY</text>
<text x="66" y="57.8">AJIT KEY</text>
<text x="90.7" y="57.5">AJIT KEY</text>
<text x="109.6" y="59.3">D12</text>
<text x="164.3" y="59.3">R27</text>
<text x="164.3" y="61.8">12E</text>
<text x="241.5" y="61.8">AT24C16</text>
<text x="18.7" y="67">SW18</text>
<text x="44.9" y="66.8">SW19</text>
<text x="68.5" y="67">SW20</text>
<text x="92.2" y="71.8">AJIT KEY</text>
<text x="93.4" y="67">SW21</text>
<text x="107.1" y="66.8">1N5819</text>
<text x="179.3" y="69.3">16 PIN FEMALE ST</text>
<text x="16" y="72.5">AJIT KEY</text>
<text x="41.1" y="73">AJIT KEY</text>
<text x="65.3" y="72.5">AJIT KEY</text>
<text x="109.6" y="74.2">D11</text>
<text x="107.1" y="81.7">1N5819</text>
<text x="232.8" y="89.4">CN9</text>
<text x="96.9" y="106.6">C16</text>
<text x="156.9" y="104.1">R58</text>
<text x="169.3" y="104.1">4K7</text>
<text x="42.4" y="109.1">R31</text>
<text x="42.4" y="111.5">4K7</text>
<text x="52.3" y="109.1">R32</text>
<text x="52.3" y="111.5">4K7</text>
<text x="62.3" y="109.1">R33</text>
<text x="62.3" y="111.5">4K7</text>
<text x="72.2" y="109.1">R34</text>
<text x="72.2" y="111.5">4K7</text>
<text x="96.9" y="108.8">0.1uF</text>
<text x="156.9" y="114">R61</text>
<text x="169.3" y="114">4K7</text>
<text x="231.6" y="131.5">HEADER 15x2</text>
<text x="12.5" y="136.4">POT4</text>
<text x="57.3" y="134">U7</text>
<text x="12.5" y="141.4">10K</text>
<text x="27.4" y="141.4">R40</text>
<text x="39.9" y="141.4">100E</text>
<text x="20" y="156.4">R43</text>
<text x="27.4" y="156.4">1K</text>
<text x="57.3" y="156.4">MCP3202</text>
<text x="27.4" y="166.3">C14</text>
<text x="49.8" y="166.3">U11</text>
<text x="27.4" y="171.3">0.1uF</text>
<text x="49.8" y="173.8">LM335</text>
<text x="72" y="173.8">TEST POINT</text>
<text x="72.2" y="171.3">TP5</text>
<text x="89.7" y="171.3">TP4</text>
<text x="89.7" y="173.8">TEST POINT</text>
</g>
<g font-size="2.2" fill="#004080">
<text x="190.5" y="25.9">1</text>
<text x="190.5" y="28.4">2</text>
<text x="190.5" y="30.9">3</text>
<text x="190.5" y="35.9">5</text>
<text x="190.5" y="33.4">4</text>
<text x="190.5" y="40.9">7</text>
<text x="190.5" y="38.4">6</text>
<text x="190.5" y="45.8">9</text>
<text x="190.5" y="43.3">8</text>
<text x="190.5" y="50.8">11</text>
<text x="190.5" y="48.3">10</text>
<text x="190.5" y="53.3">12</text>
<text x="242.7" y="48.3">A0</text>
<text x="242.7" y="50.8">A1</text>
<text x="242.7" y="53.3">A2</text>
<text x="252.9" y="48.3">VCC</text>
<text x="254" y="50.8">WP</text>
<text x="190.5" y="55.8">13</text>
<text x="190.5" y="58.3">14</text>
<text x="242.7" y="58.3">GND</text>
<text x="251.7" y="55.8">SCLK</text>
<text x="253" y="58.3">SDA</text>
<text x="190.5" y="60.7">15</text>
<text x="190.5" y="63.2">16</text>
<text x="232.8" y="93.1">1</text>
<text x="232.8" y="95.6">3</text>
<text x="241.5" y="93.1">2</text>
<text x="241.5" y="95.6">4</text>
<text x="232.8" y="98.1">5</text>
<text x="232.8" y="100.6">7</text>
<text x="241.5" y="98.1">6</text>
<text x="241.5" y="100.6">8</text>
<text x="232.8" y="103.1">9</text>
<text x="232.8" y="105.6">11</text>
<text x="240.2" y="105.6">12</text>
<text x="240.2" y="103.1">10</text>
<text x="232.8" y="108.1">13</text>
<text x="232.8" y="110.5">15</text>
<text x="232.8" y="113">17</text>
<text x="240.2" y="108.1">14</text>
<text x="240.2" y="110.5">16</text>
<text x="240.2" y="113">18</text>
<text x="232.8" y="115.5">19</text>
<text x="232.8" y="118">21</text>
<text x="240.2" y="115.5">20</text>
<text x="240.2" y="118">22</text>
<text x="232.8" y="120.5">23</text>
<text x="232.8" y="123">25</text>
<text x="232.8" y="125.5">27</text>
<text x="240.2" y="120.5">24</text>
<text x="240.2" y="123">26</text>
<text x="240.2" y="125.5">28</text>
<text x="232.8" y="128">29</text>
<text x="240.2" y="128">30</text>
<text x="58.5" y="137.9">/CS</text>
<text x="71.2" y="137.9">VCC</text>
<text x="58.5" y="142.9">CH0</text>
<text x="71.5" y="142.9">CLK</text>
<text x="58.5" y="147.9">CH1</text>
<text x="69.5" y="147.9">DOUT</text>
<text x="58.5" y="152.9">VSS</text>
<text x="72" y="152.9">DIN</text>
<text x="75.8" y="175.5" transform="rotate(-90 75.8 175.5)">1</text>
<text x="93.2" y="175.5" transform="rotate(-90 93.2 175.5)">1</text>
</g>
<g font-size="2.2" fill="#f00">
<text x="236.5" y="39.4">SCL</text>
<text x="249" y="39.4">SDA</text>
<text x="42.4" y="121.5">SSEL</text>
<text x="52.3" y="121.5">SCK</text>
<text x="62.3" y="121.5">MISO</text>
<text x="72.2" y="121.5">MOSI</text>
</g>
<g font-size="1.8">
<text x="31.1" y="1.9">5</text>
<text x="88.3" y="1.9">4</text>
<text x="145.5" y="1.9">3</text>
<text x="202.7" y="1.9">2</text>
<text x="259.9" y="1.9">1</text>
<text x=".7" y="29.2">D</text>
<text x="289.2" y="29.2">D</text>
<text x=".7" y="79.3">C</text>
<text x="289.2" y="79.3">C</text>
<text x=".7" y="129.5">B</text>
<text x="289.2" y="129.5">B</text>
<text x=".7" y="179.6">A</text>
<text x="289.2" y="179.6">A</text>
<text x="31.1" y="205">5</text>
<text x="88.3" y="205">4</text>
<text x="145.5" y="205">3</text>
<text x="202.7" y="205">2</text>
<text x="259.9" y="205">1</text>
</g>
</svg>
